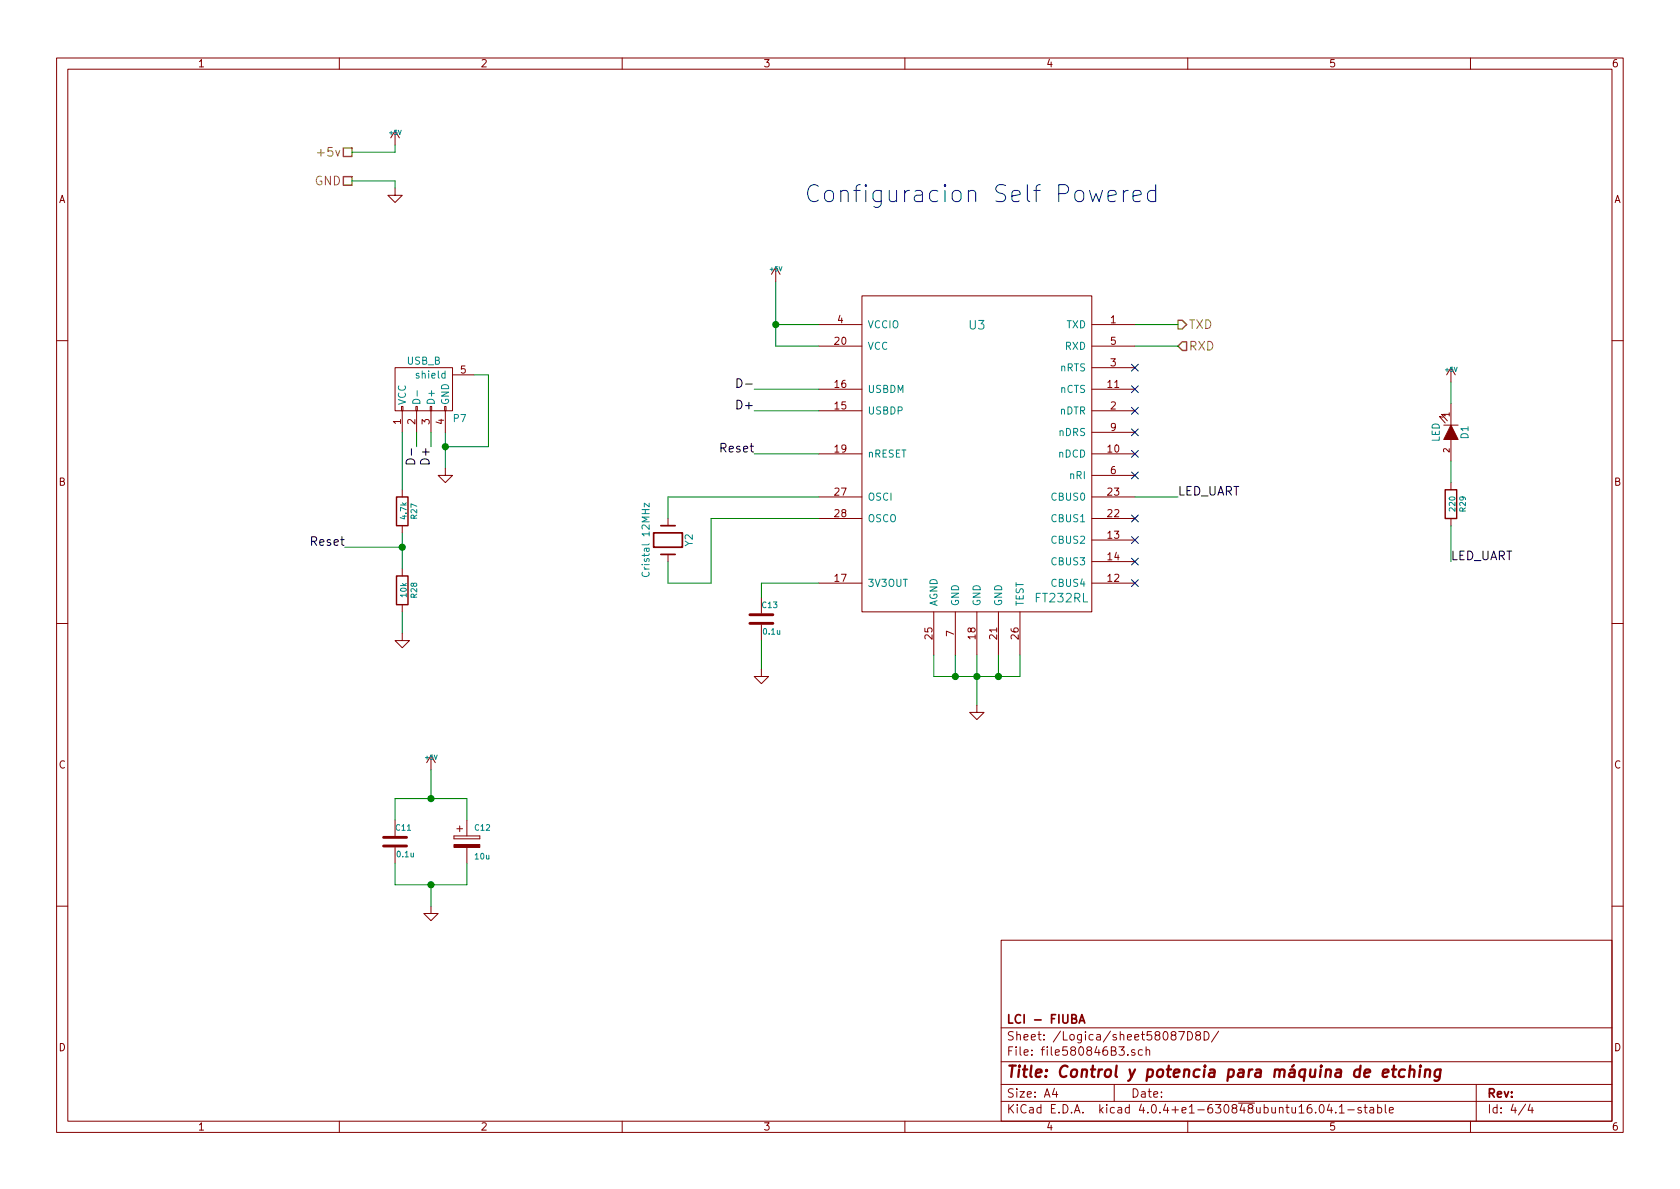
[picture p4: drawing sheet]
<svg xmlns="http://www.w3.org/2000/svg" width="297mm" height="210mm" viewBox="0 0 297 210" stroke-linecap="round" stroke-linejoin="round" font-family="sans-serif">
<g fill="none" stroke="#840000" stroke-width=".18">
<path d="M10 10.3h277v189.9h-277zM12 12.2h273v186.1h-273zM60 10.3v1.9M110 10.3v1.9M160 10.3v1.9M210 10.3v1.9M260 10.3v1.9M69.8 33.3v1.2h1.3l-1.3 1.3-1.2-1.3h1.2M69.8 23.1l-.7 1.3M69.8 23.1v2.5M69.8 23.1l.8 1.3M137.2 47.2l-.8 1.3"/>
<path d="M137.2 47.2v2.6M137.2 47.2l.7 1.3M144.8 57.4h7.6M152.4 52.3h40.6v55.9h-40.6zM193 57.4h7.7M10 60.2h2M69.8 65h10.2v7.6h-10.2zM71 71.9h.2v.7h-.2zM71.1 72.6v3.8M73.5 71.9h.3v.7h-.3zM73.7 72.6v3.8M76.1 71.9h.2v.7h-.2z"/>
<path d="M76.2 72.6v3.8M78.6 71.9h.3v.7h-.3zM78.7 72.6v3.8M80 66.3h3.8M144.8 72.6h7.6M144.8 61.2h7.6M144.8 68.8h7.6M193 72.6h7.7M193 65h7.7M193 61.2h7.7M193 76.4h7.7M193 68.8h7.7"/>
<path d="M255.1 73.8l-.6-.1 1 1.1M255.3 75.2h2.5M255.5 73.4l-.6-.1 1 1.1M256.5 65v2.6M256.5 71.4v3.8M256.5 77.7v3.8M256.5 65l-.7 1.3M256.5 65l.8 1.3M285 60.2h2M71.1 86.6v1.3M71.1 93v1.2M78.7 82.8v1.3h1.3l-1.3 1.2-1.2-1.2h1.2"/>
<path d="M118.1 91.7v1.3M118.1 98v1.3M144.8 80.3h7.6M144.8 91.7h7.6M144.8 87.9h7.6M193 84.1h7.7M193 80.3h7.7M193 91.7h7.7M193 95.5h7.7M193 87.9h7.7M193 99.3h7.7M256.5 85.3v1.3"/>
<path d="M256.5 91.7v1.3M10 110.3h2M71.1 112v1.3h1.3l-1.3 1.2-1.3-1.2h1.3M71.1 100.6v1.2M71.1 106.9v1.3M134.6 118.4v1.2h1.3l-1.3 1.3-1.3-1.3h1.3M134.6 105.7v2.8M134.6 110.5v2.8M144.8 103.1h7.6M165.1 108.2v7.6M168.9 108.2v7.6M172.7 108.2v7.6"/>
<path d="M176.5 108.2v7.6M180.3 108.2v7.6M193 103.1h7.7M285 110.3h2M76.2 133.6l-.8 1.3M76.2 133.6v2.5M76.2 133.6l.8 1.3M172.7 124.7v1.3h1.3l-1.3 1.2-1.3-1.2h1.3M69.8 145v2.8M69.8 149.9v2.7M80.3 147.8v.5zM80.3 148.3h4.5z"/>
<path d="M80.3 147.8h4.5zM80.8 146.6h1M81.3 146v1.1M82.5 145v2.8M82.5 149.9v2.7M84.8 147.8v.5zM10 160.2h2M76.2 160.3v1.2h1.3l-1.3 1.3-1.3-1.3h1.3M177 166.3h108v32h-108zM285 160.2h2M60 198.3v1.9M110 198.3v1.9"/>
<path d="M160 198.3v1.9M177 194.8h108M177 191.8h108M177 187.8h108M177 181.8h108M186.4 192.5l-.3 1h.9M186.8 193v1M197 191.8v3M199.4 186.5v.1M200.6 185.7a.37 .37 0 0 0-.5 .1v.2l.5 .2 .1 .1-.2 .3-.4-.1M202 185.7l-.5-.1-.2 .3v.6l.2 .1 .5-.1M202.6 185.7l.2-.1 .4 .1 .1 .9"/>
<path d="M202.6 185.1v1.5M208.4 182.4h1l-.6 1.5M210 182.4a.76 .76 0 0 1 .9 .8 .76 .76 0 0 1-.9 .7zM210 198.3v1.9M211.7 183.1l-.3-.3 .1-.2 .2-.2 .4 .1 .2 .2-.1 .2-.6 .2a.48 .48 0 0 0-.1 .7l.2 .1 .5-.1a.48 .48 0 0 0-.2-.7M212.9 182.4a.76 .76 0 0 1 .9 .8 .76 .76 0 0 1-.9 .7zM215.5 182.3l-1.3 2M233.4 195.5l.2-.2a.81 .81 0 0 1 .6 .6 .81 .81 0 0 1-.3 .8l-.1 .1a.79 .79 0 0 1-.4-1.3zM235 195.2l-.3 1.1h.9M235.4 195.8v1M236.2 196.7v.1M236.8 195.8l.4-.5v1.5"/>
<path d="M236.8 196.8h.9M238.3 196.3h1.1M240.7 195.9a.37 .37 0 0 0-.6 .1l.1 .3 .5 .1v.1l-.2 .3-.4-.1M241.2 195.8h.5M241.4 195.3v1.3l.3 .2M242.2 195.9h.6l.1 .9M242.9 196.2l-.5 .1-.2 .2 .2 .3 .5-.1M243.6 195.9l.4-.1 .3 .3-.1 .6h-.6M243.6 195.3v1.5M244.9 195.3v1.3l.2 .2M245.6 196.3l.8-.1-.1-.3-.4-.1-.3 .2 .1 .7h.6M260 198.3v1.9"/>
<path d="M261 191.8v6.5M269.7 195.2l-1.2 2M270.5 195.2l-.3 1.1h.9M270.9 195.8v1"/>
</g>
<path d="M244.5 189.8l1-.2-.1-.4h-.7l-.3 1 .3 .2 .6-.1M246.1 189.1h.8M246.5 188.4l-.2 1.8 .1 .1 .3 .1M248.4 189.2a.7 .7 0 0 0-1 .3v.8l.3 .1 .6-.1M249.3 189.3a.52 .52 0 0 1 .8 .1l-.1 1M249.4 188.4l-.3 2M251.1 189.1l-.2 1.3M251.2 188.4l-.1 .2 .2-.1-.1-.1-.1 .2M252 189.3a.52 .52 0 0 1 .9 .1l-.1 1M252 189.1l-.1 1.3M254.7 189.1l-.2 1.6a.6 .6 0 0 1-.9 .3M254.7 189.2a.7 .7 0 0 0-1 .3v.8l.3 .1 .6-.1" fill="none" stroke="#840000" stroke-width=".41"/>
<path d="M115.6 94.2h5v2.6h-5zM116.8 93h2.6M116.8 98h2.6M189.5 180.1h.5l.2-.1 .1-.3-.3-.3h-.5v1.5h.6l.3-.3a.41 .41 0 0 0-.4-.5M190.8 180.9l.5-1.5 .5 1.5M190.9 180.5h.7" fill="none" stroke="#840000" stroke-width=".3"/>
<path d="M60.7 26.2h1.5v1.5h-1.5zM60.7 31.2h1.5v1.6h-1.5zM208.3 56.6h.7l.8 .8-.8 .8h-.7zM209 60.4h.8v1.6h-.8l-.7-.8z" fill="none" stroke="#848400" stroke-width=".25"/>
<g fill="none" stroke="#008400" stroke-width=".18">
<path d="M62.2 32h7.6v1.3M69.8 25.6v1.3h-7.6M137.2 49.8v11.4h7.6M137.2 57.4h7.6M200.7 57.4h7.6M71.1 76.4v10.2M73.7 76.4v2.6M76.2 76.4v2.6M78.7 76.4v6.4M83.8 66.3h2.6v12.7h-7.7M133.3 72.6h11.5M133.3 68.8h11.5"/>
<path d="M200.7 61.2h7.6M256.5 67.6v3.8M61 96.8h10.1M71.1 94.2v6.4M133.3 80.3h11.5M144.8 91.7h-19.1v11.4h-7.6v-3.8M144.8 87.9h-26.7v3.8M200.7 87.9h7.6M256.5 81.5v3.8M256.5 93v6.3M71.1 108.2v3.8M134.6 113.3v5.1"/>
<path d="M144.8 103.1h-10.2v2.6M165.1 115.8v3.8h15.2v-3.8M168.9 115.8v3.8M172.7 115.8v8.9M176.5 115.8v3.8M76.2 136.1v5.1M69.8 145v-3.8h12.7v3.8M69.8 152.6v3.9h12.7v-3.9M76.2 156.5v3.8"/>
</g>
<path d="M72.7 79.3v1.2M130.3 67a.77 .77 0 0 1 .9 .7 .77 .77 0 0 1-.9 .8zM131.8 67.9h1.2M71.9 81.5a.81 .81 0 0 1 .9-.3 .81 .81 0 0 1 .5 .8h-1.5z" fill="none" stroke="#000" stroke-width=".18"/>
<g fill="#008400" stroke="#008400" stroke-width=".25">
<circle cx="172.7" cy="119.6" r=".51"/>
<circle cx="168.9" cy="119.6" r=".51"/>
<circle cx="71.1" cy="96.8" r=".51"/>
<circle cx="137.2" cy="57.4" r=".51"/>
<circle cx="176.5" cy="119.6" r=".51"/>
<circle cx="76.2" cy="156.5" r=".51"/>
<circle cx="76.2" cy="141.2" r=".51"/>
<circle cx="78.7" cy="79" r=".51"/>
</g>
<g fill="#840000" stroke="#840000" stroke-width=".18">
<path d="M256.5 75.2l1.3 2.5h-2.5z"/>
<path d="M80.3 149.3h4.5v.6h-4.5z"/>
</g>
<path d="M70.1 87.9h2v5.1h-2zM255.5 86.6h2.1v5.1h-2.1zM70.1 101.8h2v5.1h-2z" fill="none" stroke="#840000" stroke-width=".25"/>
<path d="M132.6 110.2h4.1M132.6 108.7h4.1M67.8 149.6h4.1M67.8 148.1h4.1" fill="none" stroke="#840000" stroke-width=".51"/>
<g fill="none" stroke="#000084" stroke-width=".18">
<path d="M200.1 79.6l1.2 1.3M200.1 75.8l1.2 1.3M200.1 72l1.2 1.2M200.1 68.2l1.2 1.2M200.1 64.4l1.2 1.2M201.3 79.6l-1.2 1.3M201.3 75.8l-1.2 1.3M201.3 72l-1.2 1.2M201.3 68.2l-1.2 1.2M201.3 64.4l-1.2 1.2M200.1 83.5l1.2 1.2M200.1 91.1l1.2 1.2"/>
<path d="M200.1 94.9l1.2 1.2M200.1 98.7l1.2 1.2M201.3 83.5l-1.2 1.2M201.3 91.1l-1.2 1.2M201.3 94.9l-1.2 1.2M201.3 98.7l-1.2 1.2M200.1 102.5l1.2 1.2M201.3 102.5l-1.2 1.2"/>
</g>
<path d="M195.9 34.7l1.5-.3-.2-.6-.9-.1-.2 .1-.2 .3v1.1l.2 .3 .2 .2 .9-.2M198.6 33.7v2M199.5 33.7a.73 .73 0 0 0-.9 .5M200.3 34.7l1.5-.3-.2-.6-.8-.1-.3 .1-.2 .3v1.1l.2 .3 .3 .2 .8-.2M204.3 33.8a.96 .96 0 0 0-1.4 .4v.9l.1 .3a.99 .99 0 0 0 1.3 .1M204.3 32.7v3" fill="none" stroke="#0000c2" stroke-width=".18"/>
<path d="M73.2 70.7a.67 .67 0 0 1 .7-.1 .67 .67 0 0 1 .3 .7h-1.2zM73.8 69.1v.9M114.8 89v.6l-.9-.6v.6M113.6 101.2a.5 .5 0 0 0 0 .6 .5 .5 0 0 0 .6 .1l.4-.1a.41 .41 0 0 0 .1-.6" fill="none" stroke="#008484" stroke-width=".18"/>
<text font-size="4.2" fill="#0000c2" x="142.2" y="35.8">Configuracion Self Powered</text>
<text font-size="2.8" fill="#840000" x="178" y="190.5">Title: Control y potencia para máquina de etching</text>
<g font-size="2.1" fill="#848400">
<text x="56.7" y="27.7">+5v</text>
<text x="55.6" y="32.8">GND</text>
<text x="210.2" y="58.2">TXD</text>
<text x="210.2" y="62">RXD</text>
</g>
<g font-size="2.1" fill="#008484">
<text x="171.4" y="58.3">U3</text>
<text x="183.2" y="106.5">FT232RL</text>
</g>
<g font-size="2.1">
<text x="130.6" y="72.4">D+</text>
<text x="75.9" y="81.8" transform="rotate(-90 75.9 81.8)">D+</text>
<text x="127.6" y="80">Reset</text>
<text x="208.3" y="87.6">LED_UART</text>
<text x="55.2" y="96.5">Reset</text>
<text x="256.5" y="99.1">LED_UART</text>
</g>
<g font-size="2.1" fill="#840000">
<text x="178" y="184">Sheet: /Logica/sheet58087D8D/</text>
<text x="178" y="181">LCI - FIUBA</text>
<text x="178" y="186.7">File: file580846B3.sch</text>
<text x="178" y="196.9">KiCad E.D.A. kicad 4.0.4+e1-630848ubuntu16.04.1-stable</text>
<text x="178" y="194.1">Size: A4</text>
<text x="200" y="194.1">Date:</text>
<text x="263" y="194.1">Rev:</text>
<text x="263" y="196.9">Id: 4/4</text>
</g>
<g font-size="1.8" fill="#840000">
<text x="35" y="11.9">1</text>
<text x="85" y="11.9">2</text>
<text x="135" y="11.9">3</text>
<text x="185" y="11.9">4</text>
<text x="235" y="11.9">5</text>
<text x="285" y="11.9">6</text>
<text x="10.4" y="35.9">A</text>
<text x="285.4" y="35.9">A</text>
<text x="148.1" y="57.1">4</text>
<text x="196.4" y="57.1">1</text>
<text x="147.6" y="61">20</text>
<text x="196.4" y="64.8">3</text>
<text x="196.4" y="61">5</text>
<text x="81.4" y="66">5</text>
<text x="147.6" y="68.6">16</text>
<text x="195.9" y="68.6">11</text>
<text x="70.9" y="75" transform="rotate(-90 70.9 75)">1</text>
<text x="73.4" y="75" transform="rotate(-90 73.4 75)">2</text>
<text x="75.9" y="75" transform="rotate(-90 75.9 75)">3</text>
<text x="78.5" y="75" transform="rotate(-90 78.5 75)">4</text>
<text x="147.6" y="72.4">15</text>
<text x="196.4" y="72.4">2</text>
<text x="196.4" y="76.2">9</text>
<text x="147.6" y="80">19</text>
<text x="195.9" y="80">10</text>
<text x="196.4" y="83.8">6</text>
<text x="10.4" y="85.9">B</text>
<text x="147.6" y="87.6">27</text>
<text x="195.9" y="87.6">23</text>
<text x="285.4" y="85.9">B</text>
<text x="147.6" y="91.4">28</text>
<text x="195.9" y="91.4">22</text>
<text x="195.9" y="95.2">13</text>
<text x="195.9" y="99.1">14</text>
<text x="147.6" y="102.9">17</text>
<text x="195.9" y="102.9">12</text>
<text x="164.8" y="113" transform="rotate(-90 164.8 113)">25</text>
<text x="168.7" y="112.5" transform="rotate(-90 168.7 112.5)">7</text>
<text x="172.5" y="113" transform="rotate(-90 172.5 113)">18</text>
<text x="176.3" y="113" transform="rotate(-90 176.3 113)">21</text>
<text x="180.1" y="113" transform="rotate(-90 180.1 113)">26</text>
<text x="10.4" y="135.9">C</text>
<text x="285.4" y="135.9">C</text>
<text x="10.4" y="185.9">D</text>
<text x="285.4" y="185.9">D</text>
<text x="35" y="199.9">1</text>
<text x="85" y="199.9">2</text>
<text x="135" y="199.9">3</text>
<text x="185" y="199.9">4</text>
<text x="235" y="199.9">5</text>
<text x="285" y="199.9">6</text>
</g>
<g font-size="1.8" fill="#008484">
<text x="153.4" y="58">VCCIO</text>
<text x="188.5" y="58">TXD</text>
<text x="71.9" y="64.5">USB_B</text>
<text x="153.4" y="61.8">VCC</text>
<text x="187.4" y="65.7">nRTS</text>
<text x="188.3" y="61.8">RXD</text>
<text x="71.8" y="71.6" transform="rotate(-90 71.8 71.6)">VCC</text>
<text x="73.9" y="66.9">shield</text>
<text x="76.8" y="71.6" transform="rotate(-90 76.8 71.6)">D+</text>
<text x="79.4" y="71.6" transform="rotate(-90 79.4 71.6)">GND</text>
<text x="153.4" y="69.5">USBDM</text>
<text x="187.4" y="69.5">nCTS</text>
<text x="80.2" y="74.6">P7</text>
<text x="153.4" y="73.3">USBDP</text>
<text x="187.2" y="77.1">nDRS</text>
<text x="187.3" y="73.3">nDTR</text>
<text x="259.6" y="77.6" transform="rotate(-90 259.6 77.6)">D1</text>
<text x="153.4" y="80.9">nRESET</text>
<text x="187.1" y="80.9">nDCD</text>
<text x="254.5" y="78.2" transform="rotate(-90 254.5 78.2)">LED</text>
<text x="153.4" y="88.5">OSCI</text>
<text x="186" y="88.5">CBUS0</text>
<text x="189.2" y="84.7">nRI</text>
<text x="153.4" y="92.3">OSCO</text>
<text x="186" y="92.3">CBUS1</text>
<text x="114.8" y="101.3" transform="rotate(-90 114.8 101.3)">Cristal 12MHz</text>
<text x="122.5" y="96.6" transform="rotate(-90 122.5 96.6)">Y2</text>
<text x="186" y="96.1">CBUS2</text>
<text x="186" y="99.9">CBUS3</text>
<text x="153.4" y="103.8">3V3OUT</text>
<text x="165.7" y="107.2" transform="rotate(-90 165.7 107.2)">AGND</text>
<text x="169.5" y="107.2" transform="rotate(-90 169.5 107.2)">GND</text>
<text x="173.4" y="107.2" transform="rotate(-90 173.4 107.2)">GND</text>
<text x="177.2" y="107.2" transform="rotate(-90 177.2 107.2)">GND</text>
<text x="181" y="107.2" transform="rotate(-90 181 107.2)">TEST</text>
<text x="186" y="103.8">CBUS4</text>
</g>
<g font-size="1.4" fill="#840000">
<text x="256.3" y="73.7" transform="rotate(-90 256.3 73.7)">1</text>
<text x="256.3" y="80" transform="rotate(-90 256.3 80)">2</text>
</g>
<g font-size="1.4" fill="#008484">
<text x="71.9" y="91.7" transform="rotate(-90 71.9 91.7)">4.7k</text>
<text x="73.7" y="91.7" transform="rotate(-90 73.7 91.7)">R27</text>
<text x="257.3" y="90.3" transform="rotate(-90 257.3 90.3)">220</text>
<text x="259.2" y="90.4" transform="rotate(-90 259.2 90.4)">R29</text>
<text x="71.9" y="105.5" transform="rotate(-90 71.9 105.5)">10k</text>
<text x="73.7" y="105.7" transform="rotate(-90 73.7 105.7)">R28</text>
<text x="134.8" y="107.5">C13</text>
<text x="135" y="112.2">0.1u</text>
<text x="70" y="146.9">C11</text>
<text x="84" y="146.9">C12</text>
<text x="70.3" y="151.6">0.1u</text>
<text x="84" y="152">10u</text>
</g>
<g font-size="1.1" fill="#008484">
<text x="68.9" y="23.8">+5V</text>
<text x="136.2" y="47.9">+5V</text>
<text x="255.6" y="65.7">+5V</text>
<text x="75.2" y="134.3">+5V</text>
</g>
</svg>
